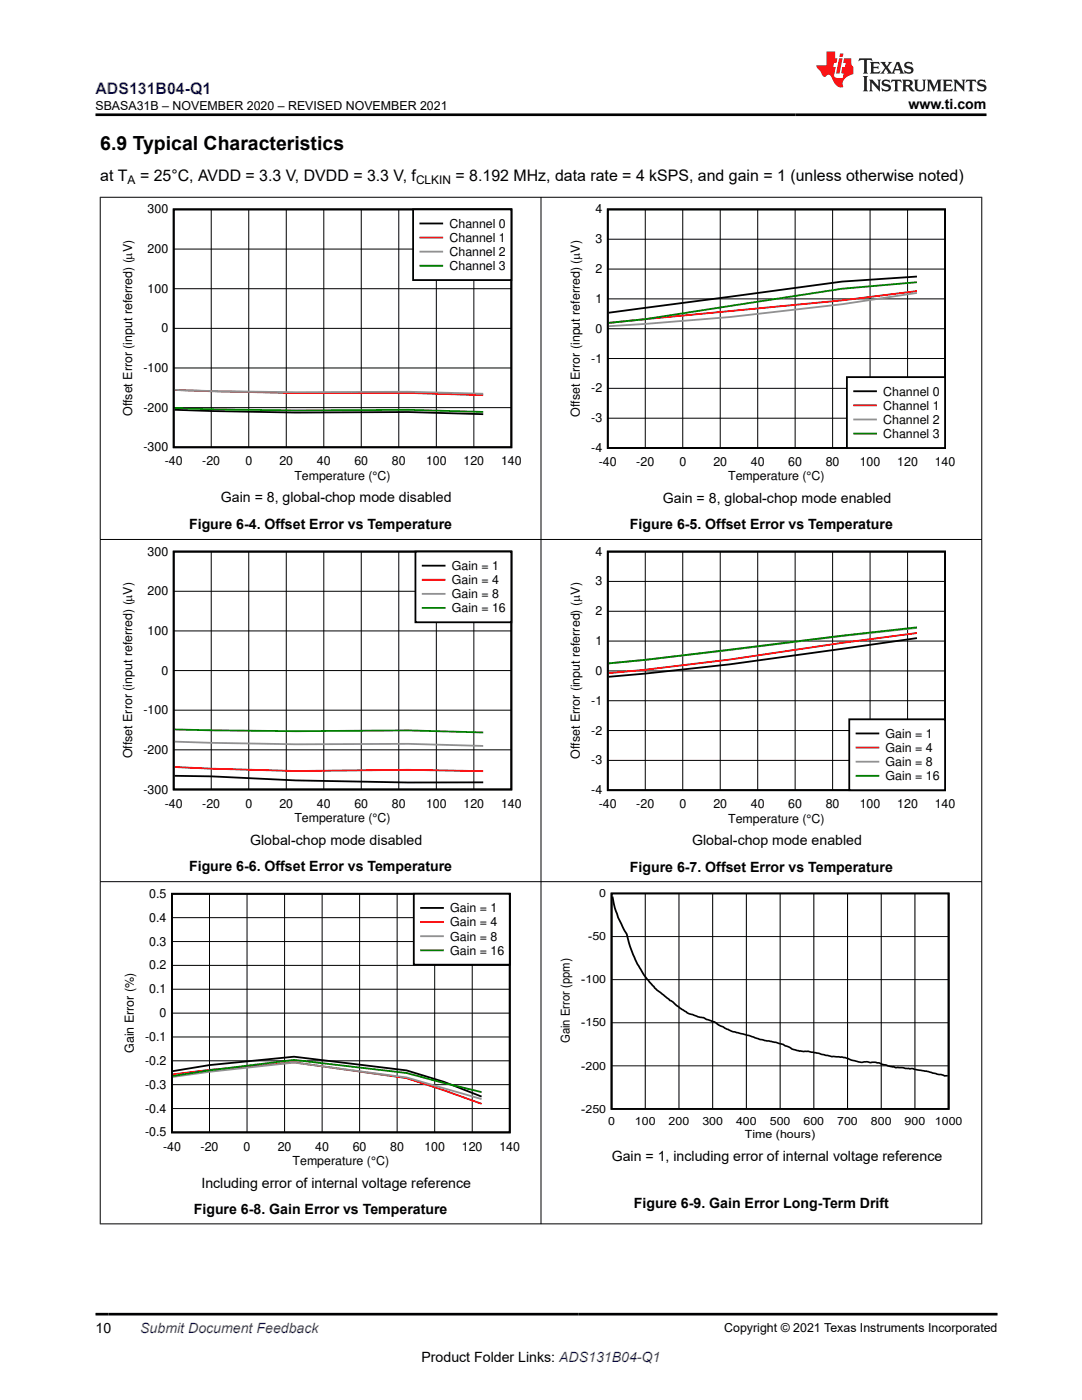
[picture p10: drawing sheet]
<svg xmlns="http://www.w3.org/2000/svg" width="216mm" height="279mm" viewBox="0 0 216 279" stroke-linecap="round" stroke-linejoin="round" font-family="sans-serif">
<path d="M34.7 41.8h67.3v47.5h-67.3zM34.8 81.8l24.2 .5 22.4-.1 15 .5" fill="none" stroke="#000" stroke-width=".36"/>
<g fill="none" stroke="#000" stroke-width=".2">
<path d="M34.7 57.6h67.3M34.7 49.7h67.3M42.1 41.8v47.5M49.6 41.8v47.5M57.1 41.8v47.5M64.6 41.8v47.5M72.1 41.8v47.5M79.6 41.8v47.5M87.1 41.8v47.5M94.6 41.8v47.5M34.7 73.4h67.3M34.7 65.5h67.3"/>
<path d="M34.7 81.4h67.3"/>
</g>
<path d="M34.8 77.8l24.2 .6h22.4l15 .5" fill="none" stroke="#f00" stroke-width=".36"/>
<path d="M34.8 77.8l24.2 .5 22.4-.1 15 .4" fill="none" stroke="#919191" stroke-width=".36"/>
<path d="M34.8 81.5l24.2 .4 22.4-.1 15 .4" fill="none" stroke="#007f00" stroke-width=".36"/>
<path d="M82.4 41.8h19.6v14.1h-19.6z" fill-rule="evenodd" fill="#fff"/>
<path d="M82.4 41.8h19.6v14.1h-19.6zM83.9 44.6h4.3M121.3 41.8h67.3v47.6h-67.3zM183 55.2l-15 1-46.6 6.2" fill="none" stroke="#000" stroke-width=".36"/>
<path d="M83.9 47.4h4.3M183 58.1l-15 1.8-46.6 4.5" fill="none" stroke="#f00" stroke-width=".36"/>
<path d="M83.9 50.2h4.3M183 58.5a587.1 587.1 0 0 1-61.6 6.6" fill="none" stroke="#919191" stroke-width=".36"/>
<path d="M83.9 53h4.3M183 56.3l-15 1.3-39.2 6.1-7.4 .7" fill="none" stroke="#007f00" stroke-width=".36"/>
<g fill="none" stroke="#000" stroke-width=".2">
<path d="M121.3 59.6h67.3M121.3 53.7h67.3M121.3 47.7h67.3M128.8 41.8v47.6M136.2 41.8v47.6M143.7 41.8v47.6M151.2 41.8v47.6M158.7 41.8v47.6M166.1 41.8v47.6M173.6 41.8v47.6M181.1 41.8v47.6M121.3 77.5h67.3"/>
<path d="M121.3 71.6h67.3M121.3 65.6h67.3M121.3 83.5h67.3"/>
</g>
<path d="M169 75.3h19.6v14.1h-19.6z" fill-rule="evenodd" fill="#fff"/>
<path d="M169 75.3h19.6v14.1h-19.6zM170.4 78.1h4.4M34.7 110.1h67.3v47.5h-67.3zM34.8 154.8l7.3 .1 16.9 .8 22.4 .5 15-.1" fill="none" stroke="#000" stroke-width=".36"/>
<path d="M170.4 80.9h4.4M34.8 153.1l24.2 .8 22.4-.3 15 .3" fill="none" stroke="#f00" stroke-width=".36"/>
<path d="M170.4 83.7h4.4M34.8 148l24.2 .5 22.4-.1 15 .5" fill="none" stroke="#919191" stroke-width=".36"/>
<path d="M170.4 86.5h4.4M34.8 145.6l24.2 .3 22.4-.1 15 .4" fill="none" stroke="#007f00" stroke-width=".36"/>
<g fill="none" stroke="#000" stroke-width=".2">
<path d="M34.7 118h67.3M42.1 110.1v47.5M49.6 110.1v47.5M57.1 110.1v47.5M64.6 110.1v47.5M72.1 110.1v47.5M79.6 110.1v47.5M87.1 110.1v47.5M94.6 110.1v47.5M34.7 133.8h67.3M34.7 125.9h67.3M34.7 149.6h67.3"/>
<path d="M34.7 141.7h67.3"/>
</g>
<path d="M82.9 110.1h19.1v14.1h-19.1z" fill-rule="evenodd" fill="#fff"/>
<path d="M82.9 110.1h19.1v14.1h-19.1zM84.3 112.9h4.4M121.3 110.1h67.3v47.6h-67.3zM183 127.3l-37.4 5.3-16.8 1.8-7.4 .7" fill="none" stroke="#000" stroke-width=".36"/>
<path d="M84.3 115.7h4.4M183 126.3l-15 2-22.4 3.3-16.8 2.1-7.4 .6" fill="none" stroke="#f00" stroke-width=".36"/>
<path d="M84.3 118.5h4.4M183 125.3l-15 1.6-39.2 4.8-7.4 .7" fill="none" stroke="#919191" stroke-width=".36"/>
<path d="M84.3 121.3h4.4M183 125.2l-15 1.7-39.2 4.8-7.4 .7" fill="none" stroke="#007f00" stroke-width=".36"/>
<g fill="none" stroke="#000" stroke-width=".2">
<path d="M121.3 116h67.3M128.8 110.1v47.6M136.2 110.1v47.6M143.7 110.1v47.6M151.2 110.1v47.6M158.7 110.1v47.6M166.1 110.1v47.6M173.6 110.1v47.6M181.1 110.1v47.6M121.3 139.8h67.3M121.3 133.9h67.3M121.3 127.9h67.3"/>
<path d="M121.3 122h67.3M121.3 151.8h67.3M121.3 145.8h67.3"/>
</g>
<path d="M169.5 143.6h19.1v14.1h-19.1z" fill-rule="evenodd" fill="#fff"/>
<path d="M169.5 143.6h19.1v14.1h-19.1zM170.9 146.4h4.4M34.3 178.4h67.4v47.6h-67.4zM34.5 213.8l7.3-1.2 16.9-1.7 22.4 2.7 7.5 2.3 7.5 2.9" fill="none" stroke="#000" stroke-width=".36"/>
<path d="M170.9 149.2h4.4M34.5 214.4l7.3-.9 16.9-1.5 22.4 3.2 7.5 2.4 7.5 2.7" fill="none" stroke="#f00" stroke-width=".36"/>
<path d="M170.9 152h4.4M34.5 214.9l7.3-1 16.9-1.8 22.4 2.9 15 4.3" fill="none" stroke="#919191" stroke-width=".36"/>
<path d="M170.9 154.8h4.4M34.5 214.7l7.3-1.1 16.9-2.1 22.4 2.6 15 3.9" fill="none" stroke="#007f00" stroke-width=".36"/>
<g fill="none" stroke="#000" stroke-width=".2">
<path d="M41.8 178.4v47.6M49.3 178.4v47.6M56.8 178.4v47.6M64.3 178.4v47.6M71.8 178.4v47.6M79.2 178.4v47.6M86.7 178.4v47.6M94.2 178.4v47.6M34.3 197.4h67.4M34.3 192.7h67.4M34.3 187.9h67.4M34.3 183.1h67.4"/>
<path d="M34.3 216.5h67.4M34.3 211.7h67.4M34.3 207h67.4M34.3 202.2h67.4M34.3 221.2h67.4"/>
</g>
<path d="M82.6 178.4h19.1v14.1h-19.1z" fill-rule="evenodd" fill="#fff"/>
<path d="M82.6 178.4h19.1v14.1h-19.1zM84 181.2h4.4" fill="none" stroke="#000" stroke-width=".36"/>
<path d="M84 184h4.4" fill="none" stroke="#f00" stroke-width=".36"/>
<path d="M84 186.8h4.4" fill="none" stroke="#919191" stroke-width=".36"/>
<path d="M84 189.7h4.4" fill="none" stroke="#007f00" stroke-width=".36"/>
<path d="M122 178.3h67.3v43h-67.3zM122.2 178.9a20.2 20.2 0 0 0 2.9 7.5 20.3 20.3 0 0 0 6.4 11.5l2.2 1.8 .6 .3a12.1 12.1 0 0 0 5.4 3l.7 .1 1.2 .5a3.8 3.8 0 0 1 2 1.1l.2 .1a23.6 23.6 0 0 0 6 2 10.1 10.1 0 0 0 3.7 .9l.8 .3a9.7 9.7 0 0 1 3.7 1.4l1.5 .4h1.7l3.1 .7a8.7 8.7 0 0 0 3.6 .4l1.3 .4a6.7 6.7 0 0 0 3.9 .6l.7 .2 1-.1 2 .5a9.4 9.4 0 0 0 3.4 .6l1.3 .2h.7l2.6 .4 3.7 1h.6" fill="none" stroke="#000" stroke-width=".34"/>
<g fill="none" stroke="#000" stroke-width=".2">
<path d="M19.9 39.4h176.1M20 39.3v205M107.9 39.3v205M195.9 39.3v205M19.9 107.7h176.1M19.9 176h176.1M128.8 178.3v43M135.5 178.3v43M142.2 178.3v43M148.9 178.3v43M155.7 178.3v43M162.4 178.3v43"/>
<path d="M169.1 178.3v43M175.8 178.3v43M182.6 178.3v43M122 195.5h67.3M122 186.9h67.3M122 212.7h67.3M122 204.1h67.3M19.9 244.2h176.1"/>
</g>
<path d="M171.5 11.6l-.2 .6 .5-.2h.6v.1v2.2l-.2 .4h1l-.2-.4v-2.2v-.1h.5l.5 .2-.1-.6zM173.6 12.4l.2 .3v1.6l-.2 .4h1.9l.1-.6a1.08 1.08 0 0 1-1.3 .2v-.7h.6l.4 .2v-.7l-.4 .2h-.6v-.5l.2-.2a1 1 0 0 1 1 .3l-.1-.5zM175.7 12.4l.9 1.1-1 1.2h.9l-.2-.2 .5-.8 .4 .8-.2 .2h1.6l-.2-.2 .2-.5h.9l.1 .5-.1 .2h.9l-.2-.4-.8-1.9h-.5l-.9 2.1-.9-1.1 .9-1h-.8l.2 .2-.4 .6-.4-.6 .2-.2zM179 12.8l.4 1h-.7zM180.7 12.5a.65 .65 0 0 0-.2 .7 .65 .65 0 0 0 .6 .5l.6 .1 .1 .3a.79 .79 0 0 1-.7 .4 .79 .79 0 0 1-.7-.5l.1 .7 .2-.1a.93 .93 0 0 0 1.1 0 .93 .93 0 0 0 .4-.9 1.46 1.46 0 0 0-1.2-.6l-.1-.3a1.09 1.09 0 0 1 1.2 .2l-.2-.6-.1 .1-.5-.2zM172.2 15.2l.2 .4v2.2l-.2 .4h1l-.2-.4v-2.2l.2-.4zM173.4 15.9l.2 .4v1.5l-.2 .4h.8l-.3-.4 .1-1.3 1.6 1.8v-2l.2-.4h-.7l.1 .2 .1 1.1-1.2-1.3zM176.2 16a.65 .65 0 0 0-.2 .8 .65 .65 0 0 0 .6 .4l.6 .2 .1 .2a.79 .79 0 0 1-.7 .4 .79 .79 0 0 1-.7-.5l.1 .7 .2-.1a.93 .93 0 0 0 1.1 .1 .93 .93 0 0 0 .4-1 1.46 1.46 0 0 0-1.2-.5l-.1-.4a1.09 1.09 0 0 1 1.2 .2l-.1-.6-.2 .1-.5-.1zM177.9 15.9l-.1 .6a.63 .63 0 0 1 .8-.3v1.6l-.3 .4h1l-.2-.4v-1.6a.66 .66 0 0 1 .8 .3l-.1-.6zM180 15.9l.2 .4v1.5l-.2 .4h1l-.2-.2-.1-.7h.5l.1 .2a.79 .79 0 0 0 1.2 .6l-1-.9a.61 .61 0 0 0 .6-.6 .61 .61 0 0 0-.5-.7zM180.8 16.2h.1a.47 .47 0 0 1 .5 .1 .47 .47 0 0 1 .1 .5l-.1 .1-.7 .1zM182.3 15.9l.2 .2a2.27 2.27 0 0 0 .4 2 1.04 1.04 0 0 0 1.7-.7v-1.3l.2-.2h-.8l.2 .4v1.1a.6 .6 0 0 1-.6 .6 .6 .6 0 0 1-.6-.6v-1.1l.3-.4zM184.9 15.9l.2 .4v1.5l-.2 .4h.8l-.3-.4v-1.4l.9 1.9 .9-1.9v1.4l-.3 .4h1l-.2-.4v-1.5l.2-.4h-.8l-.7 1.5-.6-1.5zM188.1 15.9l.2 .4v1.5l-.2 .4h1.9l.1-.6a1.09 1.09 0 0 1-1.3 .2v-.7h.6l.4 .2v-.6l-.4 .2h-.6v-.6l.2-.1a1.01 1.01 0 0 1 1 .3l-.1-.6zM190.2 15.9l.3 .4v1.5l-.3 .4h.8l-.2-.4v-1.3l1.6 1.8v-2l.2-.4h-.7l.2 .2v1.1l-1.2-1.3zM192.8 15.9l-.1 .6a.63 .63 0 0 1 .8-.3v1.6l-.3 .4h1l-.2-.4v-1.6a.66 .66 0 0 1 .8 .3l-.1-.6zM195.2 16a.65 .65 0 0 0-.2 .8 .65 .65 0 0 0 .6 .4l.6 .2 .2 .2a.79 .79 0 0 1-.7 .4 .79 .79 0 0 1-.7-.5l.1 .7 .2-.1a.93 .93 0 0 0 1 .1 .93 .93 0 0 0 .5-1 1.46 1.46 0 0 0-1.3-.5v-.4a1.09 1.09 0 0 1 1.2 .2l-.2-.6-.2 .1-.5-.1z" fill="#231f20"/>
<path d="M164.9 10.3v2.7h-2l.1 .4 .8 1a.95 .95 0 0 0 1 .9 .59 .59 0 0 1 .5-.4 .59 .59 0 0 1 .5 .3l.4 .8a1.59 1.59 0 0 0 2.1 1.4 1.61 1.61 0 0 1 1-2.3l1-.3-.1-1.5a1.59 1.59 0 0 1-.3-1.7h-1.5l-.2 .9h.6l-.2 .9h-.5l-.2 .9v.3l.4 .1-.1 .9h-.7a.73 .73 0 0 1-1-.7l.3-1.5h-.5l.1-.9h.5l.2-.9h-.5v-1.3zM167.4 11.6l-.6 3.1h.7l.6-3.1zM167.6 10.7l-.1 .6h.7l.1-.6z" fill="#ed1c24"/>
<path d="M19 22.9h177.8M19 262.3h180" fill="none" stroke="#000" stroke-width=".53"/>
<text font-size="3.9" x="20" y="29.9">6.9 Typical Characteristics</text>
<text font-size="3.2" fill="#00f" x="19" y="18.7">ADS131B04-Q1</text>
<g font-size="3.2">
<text x="20" y="36.1">at T</text>
<text x="27.9" y="36.1">= 25°C, AVDD = 3.3 V, DVDD = 3.3 V, f</text>
<text x="90.9" y="36.1">= 8.192 MHz, data rate = 4 kSPS, and gain = 1 (unless otherwise noted)</text>
</g>
<g font-size="2.8">
<text x="181.3" y="21.8">www.ti.com</text>
<text x="44.1" y="100.3">Gain = 8, global-chop mode disabled</text>
<text x="132.3" y="100.4">Gain = 8, global-chop mode enabled</text>
<text x="37.7" y="105.5">Figure 6-4. Offset Error vs Temperature</text>
<text x="125.7" y="105.7">Figure 6-5. Offset Error vs Temperature</text>
<text x="37.7" y="173.8">Figure 6-6. Offset Error vs Temperature</text>
<text x="49.9" y="168.6">Global-chop mode disabled</text>
<text x="125.7" y="174">Figure 6-7. Offset Error vs Temperature</text>
<text x="138.1" y="168.7">Global-chop mode enabled</text>
<text x="122.1" y="231.6">Gain = 1, including error of internal voltage reference</text>
<text x="40.2" y="237">Including error of internal voltage reference</text>
<text x="38.7" y="242.2">Figure 6-8. Gain Error vs Temperature</text>
<text x="126.5" y="241.1">Figure 6-9. Gain Error Long-Term Drift</text>
<text x="19" y="266.1">10</text>
<text x="84.1" y="271.7">Product Folder Links: ADS131B04-Q1</text>
</g>
<text font-size="2.8" fill="#00f" x="28" y="266.1">Submit Document Feedback</text>
<g font-size="2.5">
<text x="19" y="21.9">SBASA31B – NOVEMBER 2020 – REVISED NOVEMBER 2021</text>
<text x="29.5" y="42.6">300</text>
<text x="89.7" y="45.5">Channel 0</text>
<text x="118.8" y="42.6">4</text>
<text x="29.5" y="50.5">200</text>
<text x="89.7" y="48.3">Channel 1</text>
<text x="89.7" y="51.1">Channel 2</text>
<text x="89.7" y="53.9">Channel 3</text>
<text x="118.8" y="48.6">3</text>
<text x="29.5" y="58.4">100</text>
<text x="118.8" y="54.5">2</text>
<text x="118.8" y="60.5">1</text>
<text x="32.2" y="66.3">0</text>
<text x="118.8" y="66.4">0</text>
<text x="28.6" y="74.2">-100</text>
<text x="118" y="72.4">-1</text>
<text x="26.3" y="83" transform="rotate(-90 26.3 83)">Offset Error (input referred) (PV)</text>
<text x="28.6" y="82.2">-200</text>
<text x="115.7" y="83.2" transform="rotate(-90 115.7 83.2)">Offset Error (input referred) (PV)</text>
<text x="118" y="78.3">-2</text>
<text x="176.2" y="78.9">Channel 0</text>
<text x="176.2" y="81.8">Channel 1</text>
<text x="118" y="84.3">-3</text>
<text x="176.2" y="84.6">Channel 2</text>
<text x="176.2" y="87.4">Channel 3</text>
<text x="28.6" y="90.1">-300</text>
<text x="32.9" y="92.9">-40</text>
<text x="40.4" y="92.9">-20</text>
<text x="49" y="92.9">0</text>
<text x="55.8" y="92.9">20</text>
<text x="58.7" y="95.7">Temperature (°C)</text>
<text x="63.2" y="92.9">40</text>
<text x="70.7" y="92.9">60</text>
<text x="78.2" y="92.9">80</text>
<text x="85" y="92.9">100</text>
<text x="92.5" y="92.9">120</text>
<text x="100" y="92.9">140</text>
<text x="118" y="90.2">-4</text>
<text x="119.5" y="93">-40</text>
<text x="127" y="93">-20</text>
<text x="135.6" y="93">0</text>
<text x="142.3" y="93">20</text>
<text x="145.3" y="95.9">Temperature (°C)</text>
<text x="149.8" y="93">40</text>
<text x="157.3" y="93">60</text>
<text x="164.8" y="93">80</text>
<text x="171.6" y="93">100</text>
<text x="179" y="93">120</text>
<text x="186.5" y="93">140</text>
<text x="29.5" y="110.9">300</text>
<text x="90.2" y="113.8">Gain = 1</text>
<text x="118.8" y="110.9">4</text>
<text x="29.5" y="118.8">200</text>
<text x="90.2" y="116.6">Gain = 4</text>
<text x="90.2" y="119.4">Gain = 8</text>
<text x="118.8" y="116.8">3</text>
<text x="90.2" y="122.2">Gain = 16</text>
<text x="118.8" y="122.8">2</text>
<text x="29.5" y="126.7">100</text>
<text x="118.8" y="128.8">1</text>
<text x="32.2" y="134.6">0</text>
<text x="118.8" y="134.7">0</text>
<text x="28.6" y="142.5">-100</text>
<text x="118" y="140.7">-1</text>
<text x="118" y="146.6">-2</text>
<text x="176.7" y="147.2">Gain = 1</text>
<text x="26.3" y="151.3" transform="rotate(-90 26.3 151.3)">Offset Error (input referred) (PV)</text>
<text x="28.6" y="150.5">-200</text>
<text x="115.7" y="151.5" transform="rotate(-90 115.7 151.5)">Offset Error (input referred) (PV)</text>
<text x="118" y="152.6">-3</text>
<text x="176.7" y="150.1">Gain = 4</text>
<text x="176.7" y="152.9">Gain = 8</text>
<text x="176.7" y="155.7">Gain = 16</text>
<text x="28.6" y="158.4">-300</text>
<text x="32.9" y="161.2">-40</text>
<text x="40.4" y="161.2">-20</text>
<text x="49" y="161.2">0</text>
<text x="55.8" y="161.2">20</text>
<text x="63.2" y="161.2">40</text>
<text x="70.7" y="161.2">60</text>
<text x="78.2" y="161.2">80</text>
<text x="85" y="161.2">100</text>
<text x="92.5" y="161.2">120</text>
<text x="100" y="161.2">140</text>
<text x="118" y="158.5">-4</text>
<text x="119.5" y="161.3">-40</text>
<text x="127" y="161.3">-20</text>
<text x="135.6" y="161.3">0</text>
<text x="142.3" y="161.3">20</text>
<text x="149.8" y="161.3">40</text>
<text x="157.3" y="161.3">60</text>
<text x="164.8" y="161.3">80</text>
<text x="171.6" y="161.3">100</text>
<text x="179" y="161.3">120</text>
<text x="186.5" y="161.3">140</text>
<text x="58.7" y="164">Temperature (°C)</text>
<text x="145.3" y="164.2">Temperature (°C)</text>
<text x="29.8" y="179.2">0.5</text>
<text x="29.8" y="183.9">0.4</text>
<text x="89.8" y="182.1">Gain = 1</text>
<text x="89.8" y="184.9">Gain = 4</text>
<text x="29.8" y="188.7">0.3</text>
<text x="89.8" y="187.7">Gain = 8</text>
<text x="89.8" y="190.5">Gain = 16</text>
<text x="29.8" y="193.5">0.2</text>
<text x="29.8" y="198.2">0.1</text>
<text x="31.9" y="203">0</text>
<text x="29" y="207.8">-0.1</text>
<text x="113.7" y="208.2" transform="rotate(-90 113.7 208.2)">Gain Error (ppm)</text>
<text x="26.7" y="210.1" transform="rotate(-90 26.7 210.1)">Gain Error (%)</text>
<text x="29" y="212.5">-0.2</text>
<text x="29" y="217.3">-0.3</text>
<text x="29" y="222">-0.4</text>
<text x="29" y="226.8">-0.5</text>
<text x="32.5" y="229.6">-40</text>
<text x="40" y="229.6">-20</text>
<text x="48.6" y="229.6">0</text>
<text x="55.4" y="229.6">20</text>
<text x="58.4" y="232.4">Temperature (°C)</text>
<text x="62.9" y="229.6">40</text>
<text x="70.4" y="229.6">60</text>
<text x="77.9" y="229.6">80</text>
<text x="84.7" y="229.6">100</text>
<text x="92.2" y="229.6">120</text>
<text x="99.6" y="229.6">140</text>
<text x="144.5" y="265.8">Copyright © 2021 Texas Instruments Incorporated</text>
</g>
<g font-size="2.4">
<text x="25.5" y="36.7">A</text>
<text x="83" y="36.7">CLKIN</text>
</g>
<g font-size="2.2">
<text x="119.6" y="179">0</text>
<text x="117.4" y="187.6">-50</text>
<text x="116" y="196.2">-100</text>
<text x="116" y="204.8">-150</text>
<text x="116" y="213.4">-200</text>
<text x="116" y="222">-250</text>
<text x="121.3" y="224.6">0</text>
<text x="126.7" y="224.6">100</text>
<text x="133.4" y="224.6">200</text>
<text x="140.1" y="224.6">300</text>
<text x="146.9" y="224.6">400</text>
<text x="148.7" y="227.1">Time (hours)</text>
<text x="153.6" y="224.6">500</text>
<text x="160.3" y="224.6">600</text>
<text x="167.1" y="224.6">700</text>
<text x="173.8" y="224.6">800</text>
<text x="180.5" y="224.6">900</text>
<text x="186.6" y="224.6">1000</text>
</g>
</svg>
